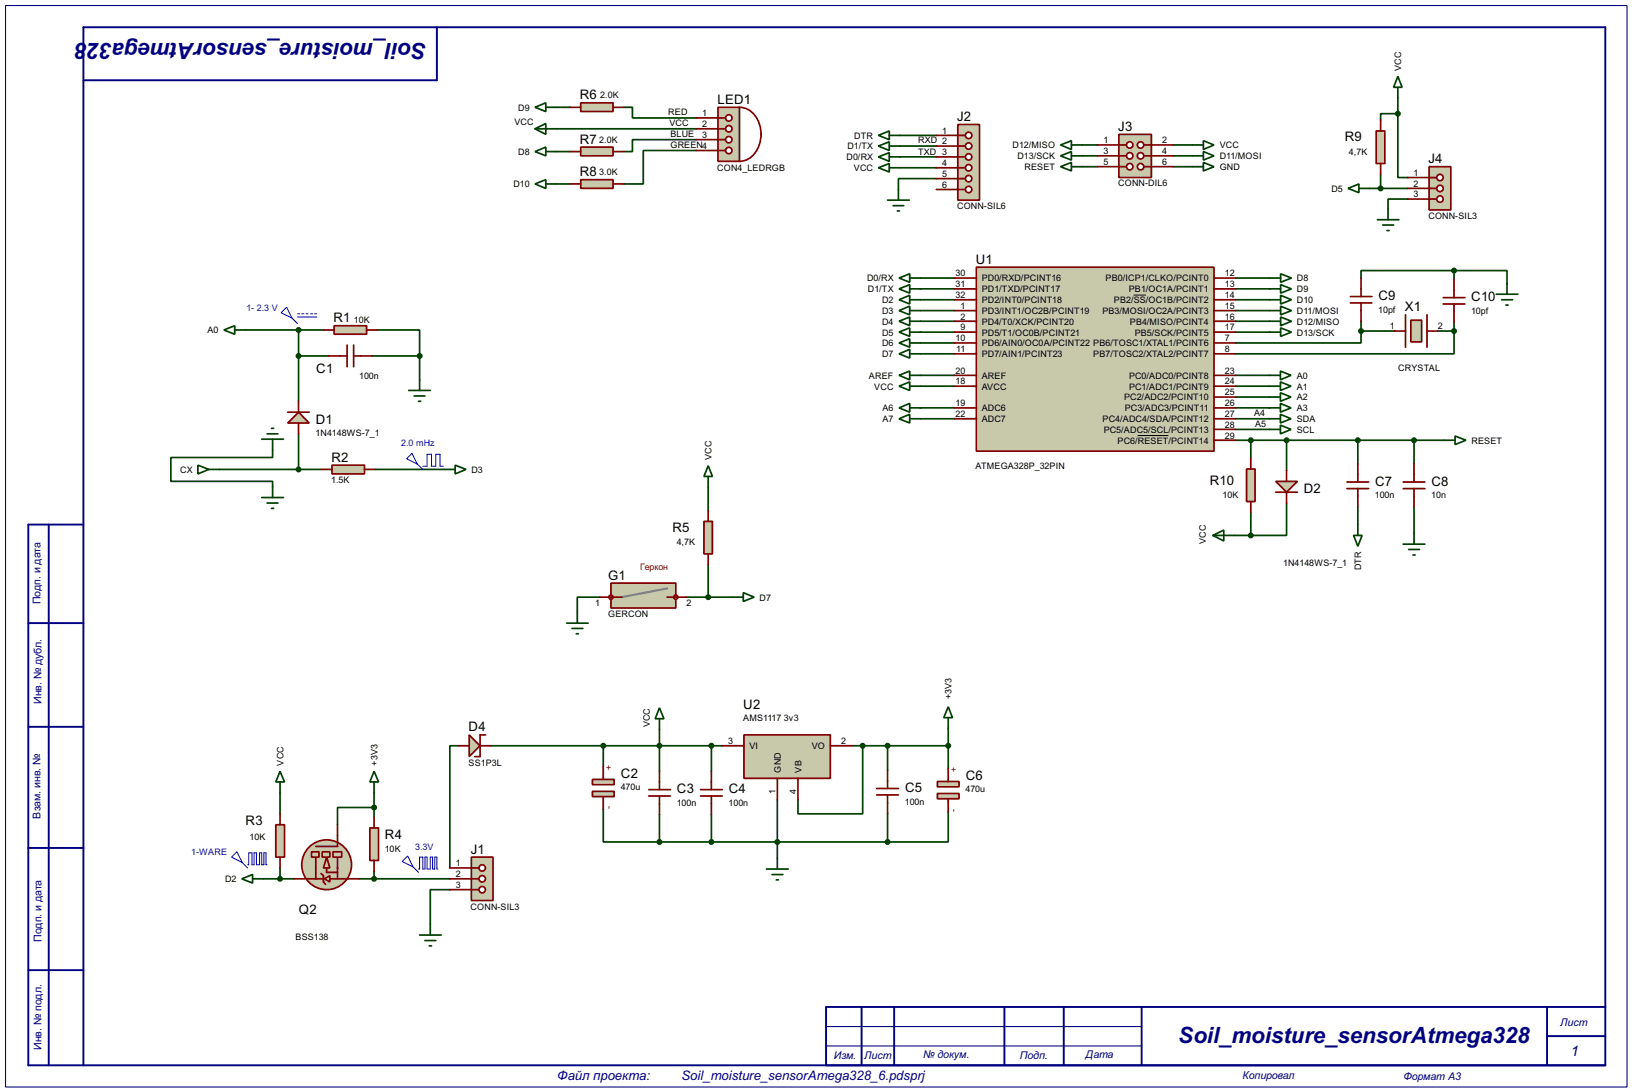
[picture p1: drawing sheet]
<svg xmlns="http://www.w3.org/2000/svg" width="383mm" height="256mm" viewBox="0 0 383 256" stroke-linecap="round" stroke-linejoin="round" font-family="sans-serif">
<path d="M1.3 1.3h381v254h-381zM194.1 245.7h74.2M194.1 241.1h74.2" fill="none" stroke="#000080" stroke-width=".25"/>
<g fill="none" stroke="#000080" stroke-width=".45">
<path d="M102.7 6.4v12.5h-83.1M11.5 123.2v127M19.6 123.2h-12.9v127h370.5v-243.8h-357.6v243.8M6.7 146.4h12.9M6.7 170.7h12.9M6.7 199.2h12.9M6.7 227.9h12.9M202.5 236.5v13.7M210.1 236.5v13.7M236 236.5v13.7M250 236.5v13.7M268.3 236.5v13.7"/>
<path d="M363.5 236.5v13.7M377.2 236.5h-183.1v13.7M363.5 243.4h13.7"/>
</g>
<g fill="none" stroke="#004000" stroke-width=".4">
<path d="M130.8 25.2h3.1M130.8 35.6h3.1M130.8 30.3h32.8M146.6 25.2h2v2.5h15M163.6 32.8h-15v2.8h-2M163.6 35.4h-12.4v7.8h-4.6M211.5 39.4h8.5M211.5 31.8h8.5M211.5 34.3h8.5M211.5 36.9h8.5M254.3 34.1h3.6M254.3 36.6h3.6"/>
<path d="M254.3 39.2h3.6M275.6 34.1h4.6M275.6 36.6h4.6M275.6 39.2h4.6M328.5 26.7v15h2.3M328.5 26.7h-4.1v1.5M328.5 23v3.7M130.8 43.2h3.1M220 42h-8.9v2.5M321.9 44.3h8.9M324.4 40.9v3.4M330.8 46.8h-4.6v2.3"/>
<path d="M57.7 77.5h18.3M70.2 77.5v16.8M88.7 77.5h9.9v6.1M216.3 65.3h8M216.3 67.9h8M216.3 70.4h8M216.3 73h8M216.3 75.5h8M216.3 78h8M290.4 65.3h8M290.4 67.9h8M290.4 70.4h8"/>
<path d="M290.4 73h8M290.4 75.5h8M290.4 78h8M319.8 77.8v2.8h-29.4M319.8 77.8h7.9M319.8 75.5v2.3M337.9 77.8h3.8M341.7 77.8v5.3h-51.3M341.7 63.6h-21.9v1.7M341.7 63.6h12.4v3M341.7 63.6v2M341.7 75.7v2.1"/>
<path d="M70.2 83.6h7.1M87.4 83.6h11.2M98.6 83.6v5.6M216.3 98.4h8M216.3 88.2h8M216.3 90.7h8M216.3 95.8h8M216.3 80.6h8M216.3 83.1h8M290.4 98.4h7.9M290.4 88.2h7.9M290.4 90.7h7.9"/>
<path d="M290.4 93.3h7.9M290.4 95.8h7.9M51.6 110.3h23.9M64.1 105.7v1.8h-23.9v5.6h23.9v1.3M70.2 101.9v8.4M88.2 110.3h16.2M166.4 114.5v5.4M290.4 100.9h7.9M290.4 103.4h49M293.9 103.4v4.2M302.3 118.2v7.6h-8.4M302.3 103.4v7.1"/>
<path d="M319.1 103.4v5.5M319.1 119.1v4.1M332.3 103.4v5.5M332.3 119.1v6.2M166.4 132.6v7.7M290.1 125.8h3.8M293.9 120.3v5.5M141 140.3h-5.3v3.5M161.3 140.3h10.8M107.8 175.2h-2.1v28.7M115.4 175.2h54.3M141.8 175.2v4.8"/>
<path d="M155 171.4v9.8M167.2 175.2v6M200.2 175.2h22.6M202.7 175.2v16h-15.2v-3.3M208.6 175.2v5.7M222.8 171.1v9.4M65.8 186.2v5M87.9 189.7h-8.6v4M87.9 186.2v5.8M141.8 190.2v7.6h13.2M155 197.8h53.6M155 191.3v6.5"/>
<path d="M167.2 191.3v6.5M182.7 187.9v13.7M208.6 191.1v6.7M222.8 190.7v7.1h-14.2M61.9 206.4h7.2M65.8 203.9v2.5M84.4 206.4h21.3M87.9 204.7v1.7M105.7 209h-4.6v8.1"/>
</g>
<path d="M229.4 62.8h55.9v43.2h-55.9z" fill="#c8c8aa" stroke="#800000" stroke-width=".4"/>
<g fill="none" stroke="#800000" stroke-width=".4">
<path d="M224.3 65.3h5.1M224.3 67.9h5.1M224.3 73h5.1M224.3 70.4h5.1M224.3 78h5.1M224.3 75.5h5.1M285.3 65.3h5.1M285.3 67.9h5.1M285.3 73h5.1M285.3 70.4h5.1M285.3 78h5.1M285.3 75.5h5.1"/>
<path d="M224.3 80.6h5.1M224.3 83.1h5.1M224.3 98.4h5.1M224.3 95.8h5.1M224.3 90.7h5.1M224.3 88.2h5.1M285.3 80.6h5.1M285.3 83.1h5.1M285.3 98.4h5.1M285.3 95.8h5.1M285.3 93.3h5.1M285.3 90.7h5.1"/>
<path d="M285.3 88.2h5.1M285.3 103.4h5.1M285.3 100.9h5.1"/>
</g>
<path d="M266.4 69.3h2.9M267.3 102.3h7.3" fill="none" stroke="#000" stroke-width=".23"/>
<path d="M285 125.8l2.6-1.3v2.6zM285 125.8h5.1" fill="none" stroke="#004000" stroke-width=".4"/>
<path d="M262.9 31.6h7.7v10.1h-7.7z" fill="#c8c8aa" stroke="#800000" stroke-width=".4"/>
<path d="M262.9 34.1h1.8" fill="none" stroke="#800000" stroke-width=".4"/>
<circle cx="265.4" cy="34.1" r=".75" fill="#feffff" stroke="#800000" stroke-width=".4"/>
<path d="M262.9 36.6h1.8" fill="none" stroke="#800000" stroke-width=".4"/>
<circle cx="265.4" cy="36.6" r=".75" fill="#feffff" stroke="#800000" stroke-width=".4"/>
<path d="M262.9 39.2h1.8" fill="none" stroke="#800000" stroke-width=".4"/>
<circle cx="265.4" cy="39.2" r=".75" fill="#feffff" stroke="#800000" stroke-width=".4"/>
<path d="M268.8 34.1h1.8" fill="none" stroke="#800000" stroke-width=".4"/>
<circle cx="268" cy="34.1" r=".75" fill="#feffff" stroke="#800000" stroke-width=".4"/>
<path d="M268.8 36.6h1.8" fill="none" stroke="#800000" stroke-width=".4"/>
<circle cx="268" cy="36.6" r=".75" fill="#feffff" stroke="#800000" stroke-width=".4"/>
<path d="M268.8 39.2h1.8" fill="none" stroke="#800000" stroke-width=".4"/>
<circle cx="268" cy="39.2" r=".75" fill="#feffff" stroke="#800000" stroke-width=".4"/>
<path d="M257.9 34.1h5M257.9 36.6h5M257.9 39.2h5M270.6 34.1h5M270.6 36.6h5M270.6 39.2h5" fill="none" stroke="#800000" stroke-width=".4"/>
<path d="M329.7 127.8h5.1M331 129.1h2.6M332 130.4h.5M332.3 125.3v2.5" fill="none" stroke="#004000" stroke-width=".4"/>
<path d="M292.9 110.2h2v7.6h-2z" fill="#c8c8aa" stroke="#800000" stroke-width=".4"/>
<path d="M293.9 107.6v2.6M293.9 117.8v2.5" fill="none" stroke="#800000" stroke-width=".4"/>
<path d="M136.5 34.6h7.6v2h-7.6z" fill="#c8c8aa" stroke="#800000" stroke-width=".4"/>
<path d="M133.9 35.6h2.6M144.1 35.6h2.5" fill="none" stroke="#800000" stroke-width=".4"/>
<path d="M136.5 24.2h7.6v2h-7.6z" fill="#c8c8aa" stroke="#800000" stroke-width=".4"/>
<path d="M133.9 25.2h2.6M144.1 25.2h2.5" fill="none" stroke="#800000" stroke-width=".4"/>
<path d="M225.1 29.3h5.1v17.7h-5.1z" fill="#c8c8aa" stroke="#800000" stroke-width=".4"/>
<path d="M225.1 31.8h1.8" fill="none" stroke="#800000" stroke-width=".4"/>
<circle cx="227.6" cy="31.8" r=".75" fill="#feffff" stroke="#800000" stroke-width=".4"/>
<path d="M225.1 34.3h1.8" fill="none" stroke="#800000" stroke-width=".4"/>
<circle cx="227.6" cy="34.3" r=".75" fill="#feffff" stroke="#800000" stroke-width=".4"/>
<path d="M225.1 36.9h1.8" fill="none" stroke="#800000" stroke-width=".4"/>
<circle cx="227.6" cy="36.9" r=".75" fill="#feffff" stroke="#800000" stroke-width=".4"/>
<path d="M225.1 39.4h1.8" fill="none" stroke="#800000" stroke-width=".4"/>
<circle cx="227.6" cy="39.4" r=".75" fill="#feffff" stroke="#800000" stroke-width=".4"/>
<path d="M225.1 42h1.8" fill="none" stroke="#800000" stroke-width=".4"/>
<circle cx="227.6" cy="42" r=".75" fill="#feffff" stroke="#800000" stroke-width=".4"/>
<path d="M225.1 44.5h1.8" fill="none" stroke="#800000" stroke-width=".4"/>
<circle cx="227.6" cy="44.5" r=".75" fill="#feffff" stroke="#800000" stroke-width=".4"/>
<path d="M220 31.8h5.1M220 34.3h5.1M220 36.9h5.1M220 39.4h5.1M220 42h5.1M220 44.5h5.1M330.3 74v7.6M335.3 74v7.6" fill="none" stroke="#800000" stroke-width=".4"/>
<path d="M351.6 69.1h5.1M352.9 70.4h2.5M353.9 71.7h.5M354.1 66.6v2.5" fill="none" stroke="#004000" stroke-width=".4"/>
<path d="M331.5 75.2h2.6v5.1h-2.6z" fill="#c8c8aa" stroke="#800000" stroke-width=".4"/>
<g fill="none" stroke="#800000" stroke-width=".4">
<path d="M317.3 71.2h5.1M317.3 69.7h5.1M319.8 65.3v4.4M319.8 71.2v4.3M327.7 77.8h2.6M335.3 77.8h2.6M339.1 71.4h5.1M339.1 69.9h5.1M341.7 65.6v4.3M341.7 71.4v4.3M316.5 114.8h5.1M316.5 113.2h5.1"/>
<path d="M319.1 108.9v4.3M319.1 114.8v4.3M329.7 114.8h5.1M329.7 113.2h5.1M332.3 108.9v4.3M332.3 114.8v4.3M152.5 187h5M152.5 185.5h5M155 181.2v4.3M155 187v4.3M164.6 187h5.1M164.6 185.5h5.1"/>
<path d="M167.2 181.2v4.3M167.2 187v4.3"/>
</g>
<g fill="#004000" stroke="#004000" stroke-width=".4">
<circle cx="319.8" cy="77.8" r=".5"/>
<circle cx="341.6" cy="77.8" r=".5"/>
<circle cx="341.6" cy="63.6" r=".5"/>
<circle cx="293.9" cy="103.4" r=".5"/>
<circle cx="319" cy="103.4" r=".5"/>
</g>
<g fill="none" stroke="#004000" stroke-width=".4">
<path d="M125.7 25.2l2.6-1v2zM125.7 35.6l2.6-1v2zM128.3 25.2h2.5M128.3 35.6h2.5M206.4 39.4l2.6-1v2zM206.4 31.8l2.6-1v2zM206.4 34.3l2.6-1v2.1zM206.4 36.9l2.6-1v2zM209 39.4h2.5M209 31.8h2.5M209 34.3h2.5M209 36.9h2.5"/>
<path d="M249.2 34.1l2.6-1v2zM249.2 36.6l2.6-1v2zM249.2 39.2l2.6-1v2zM251.8 34.1h2.5M251.8 36.6h2.5M251.8 39.2h2.5M280.2 34.1h2.6M280.2 36.6h2.6M280.2 39.2h2.6M282.8 33.1l2.5 1-2.5 1zM282.8 35.6l2.5 1-2.5 1zM282.8 38.2l2.5 1-2.5 1z"/>
<path d="M211.3 65.3l2.5-1v2zM211.3 67.9l2.5-1v2zM211.3 70.4l2.5-1v2zM211.3 73l2.5-1.1v2.1zM211.3 75.5l2.5-1v2zM211.3 78l2.5-1v2zM213.8 65.3h2.5M213.8 67.9h2.5M213.8 70.4h2.5M213.8 73h2.5M213.8 75.5h2.5M213.8 78h2.5"/>
<path d="M298.4 65.3h2.5M298.4 67.9h2.5M298.4 70.4h2.5M298.4 73h2.5M298.4 75.5h2.5M298.4 78h2.5M300.9 64.3l2.6 1-2.6 1zM300.9 66.9l2.6 1-2.6 1zM300.9 69.4l2.6 1-2.6 1zM300.9 71.9l2.6 1.1-2.6 1zM300.9 74.5l2.6 1-2.6 1zM300.9 77l2.6 1-2.6 1z"/>
<path d="M211.3 80.6l2.5-1v2zM211.3 83.1l2.5-1v2zM211.3 88.2l2.5-1v2zM211.3 90.7l2.5-1v2zM211.3 95.8l2.5-1v2zM211.3 98.4l2.5-1.1v2.1zM213.8 98.4h2.5M213.8 88.2h2.5M213.8 90.7h2.5M213.8 95.8h2.5M213.8 80.6h2.5M213.8 83.1h2.5"/>
<path d="M298.3 98.4h2.6M298.3 88.2h2.6M298.3 90.7h2.6M298.3 93.3h2.6M298.3 95.8h2.6M300.9 97.3l2.5 1.1-2.5 1zM300.9 99.9l2.5 1-2.5 1zM300.9 87.2l2.5 1-2.5 1zM300.9 89.7l2.5 1-2.5 1zM300.9 92.3l2.5 1-2.5 1zM300.9 94.8l2.5 1-2.5 1zM298.3 100.9h2.6"/>
<path d="M318.1 125.8h2l-1 2.5zM319.1 123.2v2.6M180.1 204.1h5.1M181.4 205.4h2.6M182.4 206.7h.5M182.7 201.6v2.5"/>
</g>
<path d="M174.8 172.6h20.3v10.2h-20.3z" fill="#c8c8aa" stroke="#800000" stroke-width=".4"/>
<path d="M169.7 175.2h5.1M195.1 175.2h5.1M182.7 182.8v5.1M187.5 182.8v5.1M206 186.7h5.1M206 185.2h5.1M208.6 180.9v4.3M208.6 186.7v4.4" fill="none" stroke="#800000" stroke-width=".4"/>
<g fill="#004000" stroke="#004000" stroke-width=".4">
<circle cx="182.6" cy="197.8" r=".5"/>
<circle cx="202.7" cy="175.2" r=".5"/>
<circle cx="208.5" cy="175.2" r=".5"/>
<circle cx="208.5" cy="197.8" r=".5"/>
<circle cx="293.9" cy="125.8" r=".5"/>
</g>
<path d="M155 166.3l1 2.5h-2zM155 168.8v2.6M222.8 166l1 2.6h-2zM222.8 168.6v2.5M56.8 206.4l2.6-1v2zM59.4 206.4h2.5" fill="none" stroke="#004000" stroke-width=".4"/>
<g fill="#c8c8aa" stroke="#800000" stroke-width=".4">
<path d="M76.8 201.3l.7 2.6h-1.5z"/>
<circle cx="76.7" cy="203.1" r="5.9"/>
</g>
<path d="M79.3 196.3v2.5h-5.1M74.2 201.3v5.1M76.8 203.9v1h2.5M79.3 201.3v5.1" fill="none" stroke="#800000" stroke-width=".4"/>
<path d="M76.3 206.4l1.2-.7v1.5z" fill="#c8c8aa" stroke="#800000" stroke-width=".4"/>
<path d="M71.9 206.4h4.1M75.5 205.2l.5 .5v1.5l.5 .5M77.5 206.4h4.3" fill="none" stroke="#800000" stroke-width=".4"/>
<g fill="#c8c8aa" stroke="#800000" stroke-width=".4">
<path d="M73.2 200.1h1.8v1.2h-1.8z"/>
<path d="M78.3 200.1h2v1.2h-2z"/>
<path d="M75.7 200.1h1.8v1.2h-1.8z"/>
</g>
<path d="M79.3 193.7v2.6M69.1 206.4h2.6M81.8 206.4h2.6" fill="none" stroke="#800000" stroke-width=".4"/>
<path d="M86.9 194.5h2.1v7.6h-2.1z" fill="#c8c8aa" stroke="#800000" stroke-width=".4"/>
<path d="M87.9 192v2.5M87.9 202.1v2.6" fill="none" stroke="#800000" stroke-width=".4"/>
<path d="M64.8 193.7h2.1v7.6h-2.1z" fill="#c8c8aa" stroke="#800000" stroke-width=".4"/>
<path d="M65.8 191.2v2.5M65.8 201.3v2.6" fill="none" stroke="#800000" stroke-width=".4"/>
<g fill="#004000" stroke="#004000" stroke-width=".4">
<circle cx="87.9" cy="206.4" r=".5"/>
<circle cx="65.8" cy="206.4" r=".5"/>
<circle cx="154.9" cy="175.2" r=".5"/>
<circle cx="167.1" cy="175.2" r=".5"/>
<circle cx="167.1" cy="197.8" r=".5"/>
<circle cx="222.8" cy="175.2" r=".5"/>
<circle cx="154.9" cy="197.8" r=".5"/>
<circle cx="141.7" cy="175.2" r=".5"/>
</g>
<path d="M65.8 181.2l1.1 2.5h-2.1zM65.8 183.7v2.5M98.6 219.6h5.1M101.1 217.1v2.5M99.9 220.9h2.5M100.9 222.2h.5" fill="none" stroke="#004000" stroke-width=".4"/>
<g fill="#c8c8aa" stroke="#800000" stroke-width=".4">
<path d="M220.3 183.6h5.1v1.2h-5.1z"/>
<path d="M220.3 186.4h5.1v1.2h-5.1z"/>
</g>
<path d="M222.8 180.5v3.1M222.8 187.6v3.1" fill="none" stroke="#800000" stroke-width=".4"/>
<path d="M110.3 172.6l2.5 2.6-2.5 2.5z" fill="#c8c8aa" stroke="#800000" stroke-width=".4"/>
<path d="M107.8 175.2h2.5M112.8 175.2h2.6M114.1 172.6h-1.3v5.1h-1.2" fill="none" stroke="#800000" stroke-width=".4"/>
<path d="M87.9 181.2l1.1 2.5h-2.1zM87.9 183.7v2.5" fill="none" stroke="#004000" stroke-width=".4"/>
<circle cx="87.9" cy="189.7" r=".5" fill="#004000" stroke="#004000" stroke-width=".4"/>
<path d="M136.5 42.2h7.6v2.1h-7.6z" fill="#c8c8aa" stroke="#800000" stroke-width=".4"/>
<path d="M133.9 43.2h2.6M144.1 43.2h2.5" fill="none" stroke="#800000" stroke-width=".4"/>
<path d="M78 109.3h7.7v2h-7.7z" fill="#c8c8aa" stroke="#800000" stroke-width=".4"/>
<path d="M75.5 110.3h2.5M85.7 110.3h2.5" fill="none" stroke="#800000" stroke-width=".4"/>
<path d="M104.4 110.3h2.6M107 109.3l2.5 1-2.5 1z" fill="none" stroke="#004000" stroke-width=".4"/>
<path d="M299.8 113.1h5.1l-2.6 2.5z" fill="#c8c8aa" stroke="#800000" stroke-width=".4"/>
<path d="M299.8 115.6h5.1M302.3 110.5v2.6M302.3 115.6v2.6" fill="none" stroke="#800000" stroke-width=".4"/>
<circle cx="302.3" cy="103.4" r=".5" fill="#004000" stroke="#004000" stroke-width=".4"/>
<path d="M70.2 96.8l2.5 2.6h-5.1z" fill="#c8c8aa" stroke="#800000" stroke-width=".4"/>
<path d="M67.6 96.8h5.1M70.2 94.3v2.5M70.2 99.4v2.5" fill="none" stroke="#800000" stroke-width=".4"/>
<path d="M52.6 77.5l2.6-1v2zM55.2 77.5h2.5" fill="none" stroke="#004000" stroke-width=".4"/>
<path d="M78.5 76.5h7.7v2h-7.7z" fill="#c8c8aa" stroke="#800000" stroke-width=".4"/>
<path d="M76 77.5h2.5M86.2 77.5h2.5M77.3 83.6h4.3M81.6 81.1v5.1M83.1 81.1v5.1M83.1 83.6h4.3" fill="none" stroke="#800000" stroke-width=".4"/>
<g fill="#004000" stroke="#004000" stroke-width=".4">
<circle cx="70.1" cy="77.5" r=".5"/>
<circle cx="70.1" cy="83.6" r=".5"/>
<circle cx="98.6" cy="83.6" r=".5"/>
<circle cx="70.1" cy="110.3" r=".5"/>
</g>
<g fill="none" stroke="#004000" stroke-width=".4">
<path d="M316.8 44.3l2.5-1.1v2.1zM319.3 44.3h2.6M96.1 91.7h5M97.3 93h2.6M98.4 94.3h.5M98.6 89.2v2.5M46.5 109.3l2.6 1-2.6 1zM49.1 110.3h2.5M61.5 116.9h5.1M61.5 103.2h5.1M62.8 118.2h2.5M62.8 101.9h2.5"/>
<path d="M63.8 119.4h.5M63.8 100.6h.5M64.1 103.2v2.5M64.1 114.4v2.5"/>
</g>
<path d="M110.8 201.3h5.1v10.2h-5.1z" fill="#c8c8aa" stroke="#800000" stroke-width=".4"/>
<path d="M110.8 203.9h1.8" fill="none" stroke="#800000" stroke-width=".4"/>
<circle cx="113.3" cy="203.9" r=".75" fill="#feffff" stroke="#800000" stroke-width=".4"/>
<path d="M110.8 206.4h1.8" fill="none" stroke="#800000" stroke-width=".4"/>
<circle cx="113.3" cy="206.4" r=".75" fill="#feffff" stroke="#800000" stroke-width=".4"/>
<path d="M110.8 209h1.8" fill="none" stroke="#800000" stroke-width=".4"/>
<circle cx="113.3" cy="209" r=".75" fill="#feffff" stroke="#800000" stroke-width=".4"/>
<path d="M105.7 203.9h5.1M105.7 206.4h5.1M105.7 209h5.1" fill="none" stroke="#800000" stroke-width=".4"/>
<g fill="#c8c8aa" stroke="#800000" stroke-width=".4">
<path d="M139.2 183.1h5.1v1.2h-5.1z"/>
<path d="M139.2 185.9h5.1v1.2h-5.1z"/>
</g>
<path d="M141.8 180v3.1M141.8 187.1v3.1" fill="none" stroke="#800000" stroke-width=".4"/>
<g fill="none" stroke="#0000c0" stroke-width=".23">
<path d="M66.1 73.5l1.3-1.3 1.2 2.5zM68.6 74.7l1.3 1.3M69.9 73.7h.5M69.9 74.5h4.6M70.9 73.7h.5M71.9 73.7h.5M73 73.7h.5M74 73.7h.5M96.8 106.5l1.3 2.5-2.5-1.2zM98.1 109l1.3 1.3M99.4 109.5h1v-2.8h1v2.8h1v-2.8h1v2.8h.8M54.4 201.3l1.3-1.2 1.3 2.5z"/>
<path d="M57 202.6l1.2 1.3M58.2 203.1h.3v-2.8h.7v2.8h.5v-2.8h.6v2.8h.7v-2.8h.5v2.8h.5v-2.8h.5v2.8h.3M94.5 202.4l1.3-1.3 1.3 2.5zM97.1 203.6l1.3 1.3M98.4 204.1h.2v-2.8h.8v2.8h.5v-2.8h.5v2.8h.7v-2.8h.6v2.8h.5v-2.8h.5v2.8h.2"/>
</g>
<path d="M125.7 30.3l2.6-1.3v2.6zM125.7 30.3h5.1" fill="none" stroke="#004000" stroke-width=".4"/>
<path d="M168.7 25.2h5.1v12.7h-5.1z" fill="#c8c8aa" stroke="#800000" stroke-width=".4"/>
<path d="M168.7 27.7h1.8" fill="none" stroke="#800000" stroke-width=".4"/>
<circle cx="171.2" cy="27.7" r=".75" fill="#feffff" stroke="#800000" stroke-width=".4"/>
<path d="M168.7 30.3h1.8" fill="none" stroke="#800000" stroke-width=".4"/>
<circle cx="171.2" cy="30.3" r=".75" fill="#feffff" stroke="#800000" stroke-width=".4"/>
<path d="M168.7 32.8h1.8" fill="none" stroke="#800000" stroke-width=".4"/>
<circle cx="171.2" cy="32.8" r=".75" fill="#feffff" stroke="#800000" stroke-width=".4"/>
<path d="M168.7 35.4h1.8" fill="none" stroke="#800000" stroke-width=".4"/>
<circle cx="171.2" cy="35.4" r=".75" fill="#feffff" stroke="#800000" stroke-width=".4"/>
<path d="M163.6 27.7h5.1M163.6 30.3h5.1M163.6 32.8h5.1M163.6 35.4h5.1M173.8 25.2a5.3 5.3 0 0 1 4.8 4.5l.3 2.1M178.9 31.3a6.4 6.4 0 0 1-4.3 6.5l-.8 .1" fill="none" stroke="#800000" stroke-width=".4"/>
<path d="M323.7 51.6h5M324.9 52.9h2.6M325.9 54.2h.5M326.2 49.1v2.5M339.4 103.4h2.5M341.9 102.4l2.6 1-2.6 1z" fill="none" stroke="#004000" stroke-width=".4"/>
<circle cx="332.2" cy="103.4" r=".5" fill="#004000" stroke="#004000" stroke-width=".4"/>
<path d="M335.8 39.2h5.1v10.1h-5.1z" fill="#c8c8aa" stroke="#800000" stroke-width=".4"/>
<path d="M335.8 41.7h1.8" fill="none" stroke="#800000" stroke-width=".4"/>
<circle cx="338.3" cy="41.7" r=".75" fill="#feffff" stroke="#800000" stroke-width=".4"/>
<path d="M335.8 44.3h1.8" fill="none" stroke="#800000" stroke-width=".4"/>
<circle cx="338.3" cy="44.3" r=".75" fill="#feffff" stroke="#800000" stroke-width=".4"/>
<path d="M335.8 46.8h1.8" fill="none" stroke="#800000" stroke-width=".4"/>
<circle cx="338.3" cy="46.8" r=".75" fill="#feffff" stroke="#800000" stroke-width=".4"/>
<path d="M330.8 41.7h5M330.8 44.3h5M330.8 46.8h5" fill="none" stroke="#800000" stroke-width=".4"/>
<path d="M328.5 18l1 2.5h-2zM328.5 20.5v2.5" fill="none" stroke="#004000" stroke-width=".4"/>
<path d="M323.4 30.8h2v7.6h-2z" fill="#c8c8aa" stroke="#800000" stroke-width=".4"/>
<path d="M324.4 28.2v2.6M324.4 38.4v2.5" fill="none" stroke="#800000" stroke-width=".4"/>
<g fill="#004000" stroke="#004000" stroke-width=".4">
<circle cx="328.4" cy="26.7" r=".5"/>
<circle cx="324.4" cy="44.3" r=".5"/>
</g>
<path d="M125.7 43.2l2.6-1v2.1zM128.3 43.2h2.5M208.6 47h5.1M209.9 48.3h2.5M210.9 49.6h.5M211.1 44.5v2.5M174.7 139.2l2.5 1.1-2.5 1zM133.2 146.4h5M134.4 147.6h2.6M135.4 148.9h.5M135.7 143.8v2.6M172.1 140.3h2.6" fill="none" stroke="#004000" stroke-width=".4"/>
<path d="M143.6 137h15.2v5.8h-15.2z" fill="#c8c8aa" stroke="#800000" stroke-width=".4"/>
<path d="M156.8 138.2l-10.7 2.1" fill="none" stroke="#808080" stroke-width=".5"/>
<g fill="#c8c8aa" stroke="#800000" stroke-width=".4">
<circle cx="143.5" cy="140.3" r=".5"/>
<circle cx="158.8" cy="140.3" r=".5"/>
</g>
<path d="M141 140.3h5.1M156.8 140.3h4.5" fill="none" stroke="#800000" stroke-width=".4"/>
<path d="M166.4 109.4l1 2.5h-2zM166.4 111.9v2.6" fill="none" stroke="#004000" stroke-width=".4"/>
<path d="M165.4 122.5h2v7.6h-2z" fill="#c8c8aa" stroke="#800000" stroke-width=".4"/>
<path d="M166.4 119.9v2.6M166.4 130.1v2.5" fill="none" stroke="#800000" stroke-width=".4"/>
<circle cx="166.4" cy="140.3" r=".5" fill="#004000" stroke="#004000" stroke-width=".4"/>
<g font-size="5.9" fill="#000080">
<text x="100.3" y="10.2" transform="rotate(-180 100.3 10.2)">Soil_moisture_sensorAtmega328</text>
<text x="276.8" y="244.9">Soil_moisture_sensorAtmega328</text>
</g>
<text font-size="3.8" fill="#000080" x="369.1" y="248">1</text>
<g font-size="3.5">
<text x="136.3" y="23.3">R6</text>
<text x="168.6" y="24.3">LED1</text>
<text x="224.9" y="28.5">J2</text>
<text x="136.3" y="33.8">R7</text>
<text x="262.8" y="30.7">J3</text>
<text x="316" y="33.2">R9</text>
<text x="136.3" y="41.4">R8</text>
<text x="335.7" y="38.4">J4</text>
<text x="229.3" y="62">U1</text>
<text x="323.9" y="70.6">C9</text>
<text x="345.7" y="70.8">C10</text>
<text x="78.4" y="75.7">R1</text>
<text x="330.1" y="73.2">X1</text>
<text x="74.3" y="87.6">C1</text>
<text x="74.2" y="99.5">D1</text>
<text x="77.9" y="108.5">R2</text>
<text x="284.3" y="113.9">R10</text>
<text x="306.4" y="115.8">D2</text>
<text x="323.1" y="114.2">C7</text>
<text x="336.4" y="114.2">C8</text>
<text x="158" y="124.9">R5</text>
<text x="142.9" y="136.2">G1</text>
<text x="174.7" y="166.5">U2</text>
<text x="110.1" y="171.8">D4</text>
<text x="145.9" y="182.7">C2</text>
<text x="226.9" y="183.2">C6</text>
<text x="159.1" y="186.4">C3</text>
<text x="171.3" y="186.4">C4</text>
<text x="212.7" y="186.1">C5</text>
<text x="57.7" y="193.9">R3</text>
<text x="90.5" y="197.2">R4</text>
<text x="110.6" y="200.5">J1</text>
<text x="70.3" y="214.6">Q2</text>
</g>
<g font-size="3.5" fill="#000080">
<text x="130.9" y="253.6">Файл проекта:</text>
<text x="160.1" y="253.8">Soil_moisture_sensorAmega328_6.pdsprj</text>
</g>
<g font-size="2.8" fill="#000080">
<text x="9.5" y="142" transform="rotate(-90 9.5 142)">Подп. и дата</text>
<text x="9.7" y="165.4" transform="rotate(-90 9.7 165.4)">Инв. № дубл.</text>
<text x="9.5" y="192.3" transform="rotate(-90 9.5 192.3)">Взам. инв. №</text>
<text x="9.8" y="221.2" transform="rotate(-90 9.8 221.2)">Подп. и дата</text>
<text x="366.6" y="240.9">Лист</text>
<text x="9.8" y="246.6" transform="rotate(-90 9.8 246.6)">Инв. № подл.</text>
<text x="195.9" y="248.8">Изм.</text>
<text x="203" y="248.8">Лист</text>
<text x="217" y="248.5">№ докум.</text>
<text x="239.6" y="248.8">Подп.</text>
<text x="255.1" y="248.5">Дата</text>
<text x="291.9" y="253.4">Копировал</text>
<text x="329.7" y="253.6">Формат А3</text>
</g>
<g font-size="2.4">
<text x="329.3" y="16.6" transform="rotate(-90 329.3 16.6)">VCC</text>
<text x="141.1" y="23">2.0K</text>
<text x="120.9" y="29.3">VCC</text>
<text x="121.8" y="26">D9</text>
<text x="157" y="27.1">RED</text>
<text x="157.3" y="29.6">VCC</text>
<text x="165" y="27.3">1</text>
<text x="165" y="29.9">2</text>
<text x="140.8" y="33.5">2.0K</text>
<text x="157.5" y="32.2">BLUE</text>
<text x="157.5" y="34.8">GREEN4</text>
<text x="165" y="32.4">3</text>
<text x="199.1" y="35.1">D1/TX</text>
<text x="200.7" y="32.6">DTR</text>
<text x="215.7" y="33.7">RXD 2</text>
<text x="221.4" y="31.4">1</text>
<text x="237.9" y="34.9">D12/MISO</text>
<text x="259.3" y="33.7">1</text>
<text x="273.1" y="33.7">2</text>
<text x="286.6" y="34.9">VCC</text>
<text x="121.8" y="36.4">D8</text>
<text x="140.8" y="41.1">3.0K</text>
<text x="168.5" y="40.1">CON4_LEDRGB</text>
<text x="198.9" y="37.7">D0/RX</text>
<text x="200.6" y="40.2">VCC</text>
<text x="215.7" y="36.5">TXD 3</text>
<text x="221.4" y="39">4</text>
<text x="221.4" y="41.6">5</text>
<text x="239.1" y="37.4">D13/SCK</text>
<text x="240.7" y="39.9">RESET</text>
<text x="259.3" y="36.2">3</text>
<text x="259.3" y="38.8">5</text>
<text x="273.1" y="36.2">4</text>
<text x="273.1" y="38.8">6</text>
<text x="286.6" y="37.4">D11/MOSI</text>
<text x="286.6" y="39.9">GND</text>
<text x="317" y="36.3">4,7K</text>
<text x="332.2" y="41.3">1</text>
<text x="120.6" y="44">D10</text>
<text x="221.4" y="44.1">6</text>
<text x="262.7" y="43.7">CONN-DIL6</text>
<text x="312.8" y="45.1">D5</text>
<text x="332.2" y="43.8">2</text>
<text x="332.2" y="46.4">3</text>
<text x="224.9" y="49.2">CONN-SIL6</text>
<text x="335.6" y="51.5">CONN-SIL3</text>
<text x="224.6" y="64.9">30</text>
<text x="287.8" y="64.9">12</text>
<text x="203.7" y="66.1">D0/RX</text>
<text x="203.9" y="68.7">D1/TX</text>
<text x="207.3" y="71.2">D2</text>
<text x="224.6" y="70">32</text>
<text x="224.6" y="67.4">31</text>
<text x="230.7" y="71.2">PD2/INT0/PCINT18</text>
<text x="230.7" y="68.7">PD1/TXD/PCINT17</text>
<text x="230.7" y="66.1">PD0/RXD/PCINT16</text>
<text x="259.8" y="66.1">PB0/ICP1/CLKO/PCINT0</text>
<text x="261.7" y="71.2">PB2/SS/OC1B/PCINT2</text>
<text x="265.2" y="68.7">PB1/OC1A/PCINT1</text>
<text x="287.8" y="67.4">13</text>
<text x="287.8" y="70">14</text>
<text x="304.7" y="66.1">D8</text>
<text x="304.7" y="68.7">D9</text>
<text x="304.7" y="71.2">D10</text>
<text x="83.2" y="75.9">10K</text>
<text x="207.3" y="73.7">D3</text>
<text x="207.3" y="76.2">D4</text>
<text x="225.7" y="77.6">9</text>
<text x="225.7" y="75.1">2</text>
<text x="225.7" y="72.6">1</text>
<text x="230.7" y="76.2">PD4/T0/XCK/PCINT20</text>
<text x="230.7" y="73.7">PD3/INT1/OC2B/PCINT19</text>
<text x="259" y="73.7">PB3/MOSI/OC2A/PCINT3</text>
<text x="265.5" y="76.2">PB4/MISO/PCINT4</text>
<text x="287.8" y="72.6">15</text>
<text x="287.8" y="75.1">16</text>
<text x="287.8" y="77.6">17</text>
<text x="304.7" y="73.7">D11/MOSI</text>
<text x="304.7" y="76.2">D12/MISO</text>
<text x="323.9" y="73.4">10pf</text>
<text x="326.6" y="77.4">1</text>
<text x="337.9" y="77.4">2</text>
<text x="345.7" y="73.7">10pf</text>
<text x="48.8" y="78.3">A0</text>
<text x="207.3" y="78.8">D5</text>
<text x="207.3" y="81.4">D6</text>
<text x="207.3" y="83.9">D7</text>
<text x="224.6" y="80.2">10</text>
<text x="224.7" y="82.7">11</text>
<text x="230.7" y="81.4">PD6/AIN0/OC0A/PCINT22 PB6/TOSC1/XTAL1/PCINT6</text>
<text x="230.7" y="78.8">PD5/T1/OC0B/PCINT21</text>
<text x="230.7" y="83.9">PD7/AIN1/PCINT23</text>
<text x="256.9" y="83.9">PB7/TOSC2/XTAL2/PCINT7</text>
<text x="266.6" y="78.8">PB5/SCK/PCINT5</text>
<text x="287.8" y="82.7">8</text>
<text x="287.8" y="80.2">7</text>
<text x="304.7" y="78.8">D13/SCK</text>
<text x="84.4" y="89.1">100n</text>
<text x="204.2" y="88.9">AREF</text>
<text x="224.6" y="87.8">20</text>
<text x="230.7" y="88.9">AREF</text>
<text x="265.3" y="88.9">PC0/ADC0/PCINT8</text>
<text x="287.8" y="87.8">23</text>
<text x="304.7" y="88.9">A0</text>
<text x="328.5" y="87.1">CRYSTAL</text>
<text x="205.4" y="91.5">VCC</text>
<text x="224.6" y="90.3">18</text>
<text x="224.6" y="95.4">19</text>
<text x="230.7" y="91.5">AVCC</text>
<text x="264.1" y="94.1">PC2/ADC2/PCINT10</text>
<text x="265.3" y="91.5">PC1/ADC1/PCINT9</text>
<text x="287.8" y="95.4">26</text>
<text x="287.8" y="92.9">25</text>
<text x="287.8" y="90.3">24</text>
<text x="304.7" y="91.5">A1</text>
<text x="304.7" y="94.1">A2</text>
<text x="207.4" y="96.6">A6</text>
<text x="207.4" y="99.2">A7</text>
<text x="224.6" y="98">22</text>
<text x="230.7" y="96.6">ADC6</text>
<text x="230.7" y="99.2">ADC7</text>
<text x="259.1" y="99.2">PC4/ADC4/SDA/PCINT12</text>
<text x="259.3" y="101.7">PC5/ADC5/SCL/PCINT13</text>
<text x="264.3" y="96.6">PC3/ADC3/PCINT11</text>
<text x="287.8" y="100.5">28</text>
<text x="287.8" y="98">27</text>
<text x="294.7" y="97.7">A4</text>
<text x="294.9" y="100.3">A5</text>
<text x="304.7" y="99.2">SDA</text>
<text x="304.7" y="101.7">SCL</text>
<text x="304.7" y="96.6">A3</text>
<text x="74.2" y="102.4">1N4148WS-7_1</text>
<text x="262.6" y="104.2">PC6/RESET/PCINT14</text>
<text x="287.8" y="103">29</text>
<text x="345.7" y="104.2">RESET</text>
<text x="42.3" y="111.1">CX</text>
<text x="77.8" y="113.5">1.5K</text>
<text x="110.8" y="111.1">D3</text>
<text x="167.2" y="108.1" transform="rotate(-90 167.2 108.1)">VCC</text>
<text x="229.2" y="110.2">ATMEGA328P_32PIN</text>
<text x="287.3" y="117.1">10K</text>
<text x="323.1" y="117.1">100n</text>
<text x="336.3" y="117.1">10n</text>
<text x="159" y="128.1">4,7K</text>
<text x="283.3" y="127.7" transform="rotate(-90 283.3 127.7)">VCC</text>
<text x="301.5" y="132.9">1N4148WS-7_1</text>
<text x="319.9" y="134" transform="rotate(-90 319.9 134)">DTR</text>
<text x="139.9" y="142.3">1</text>
<text x="161.3" y="142.3">2</text>
<text x="178.5" y="141.1">D7</text>
<text x="142.9" y="145">GERCON</text>
<text x="223.6" y="164.3" transform="rotate(-90 223.6 164.3)">+3V3</text>
<text x="152.7" y="170.8" transform="rotate(-90 152.7 170.8)">VCC</text>
<text x="174.6" y="169.4">AMS1117</text>
<text x="184.2" y="169.4">3v3</text>
<text x="66.6" y="179.8" transform="rotate(-90 66.6 179.8)">VCC</text>
<text x="88.7" y="179.9" transform="rotate(-90 88.7 179.9)">+3V3</text>
<text x="110.1" y="179.9">SS1P3L</text>
<text x="171.1" y="174.8">3</text>
<text x="176.1" y="176">VI</text>
<text x="190.7" y="176">VO</text>
<text x="197.7" y="174.8">2</text>
<text x="145.9" y="185.6">470u</text>
<text x="183.5" y="181.5" transform="rotate(-90 183.5 181.5)">GND</text>
<text x="188.3" y="181.5" transform="rotate(-90 188.3 181.5)">VB</text>
<text x="159" y="189.3">100n</text>
<text x="171.2" y="189.3">100n</text>
<text x="182.3" y="186.5" transform="rotate(-90 182.3 186.5)">1</text>
<text x="187.1" y="186.5" transform="rotate(-90 187.1 186.5)">4</text>
<text x="212.6" y="189">100n</text>
<text x="226.9" y="186.1">470u</text>
<text x="58.7" y="197.3">10K</text>
<text x="90.4" y="200.1">10K</text>
<text x="107.1" y="203.5">1</text>
<text x="52.9" y="207.2">D2</text>
<text x="107.1" y="206">2</text>
<text x="107.1" y="208.6">3</text>
<text x="110.6" y="213.7">CONN-SIL3</text>
<text x="69.4" y="220.8">BSS138</text>
</g>
<g font-size="2.4" fill="#0000c0">
<text x="57.9" y="73">1- 2.3 V</text>
<text x="94.3" y="104.7">2.0 mHz</text>
<text x="45" y="200.9">1-WARE</text>
<text x="97.5" y="199.6">3.3V</text>
</g>
<g font-size="2.4" fill="#800000">
<text x="150.4" y="133.9">Геркон</text>
<text x="142.3" y="179.7" transform="rotate(90 142.3 179.7)">+</text>
<text x="223.3" y="180.3" transform="rotate(90 223.3 180.3)">+</text>
<text x="142.6" y="189.4" transform="rotate(90 142.6 189.4)">-</text>
<text x="223.6" y="189.9" transform="rotate(90 223.6 189.9)">-</text>
</g>
</svg>
